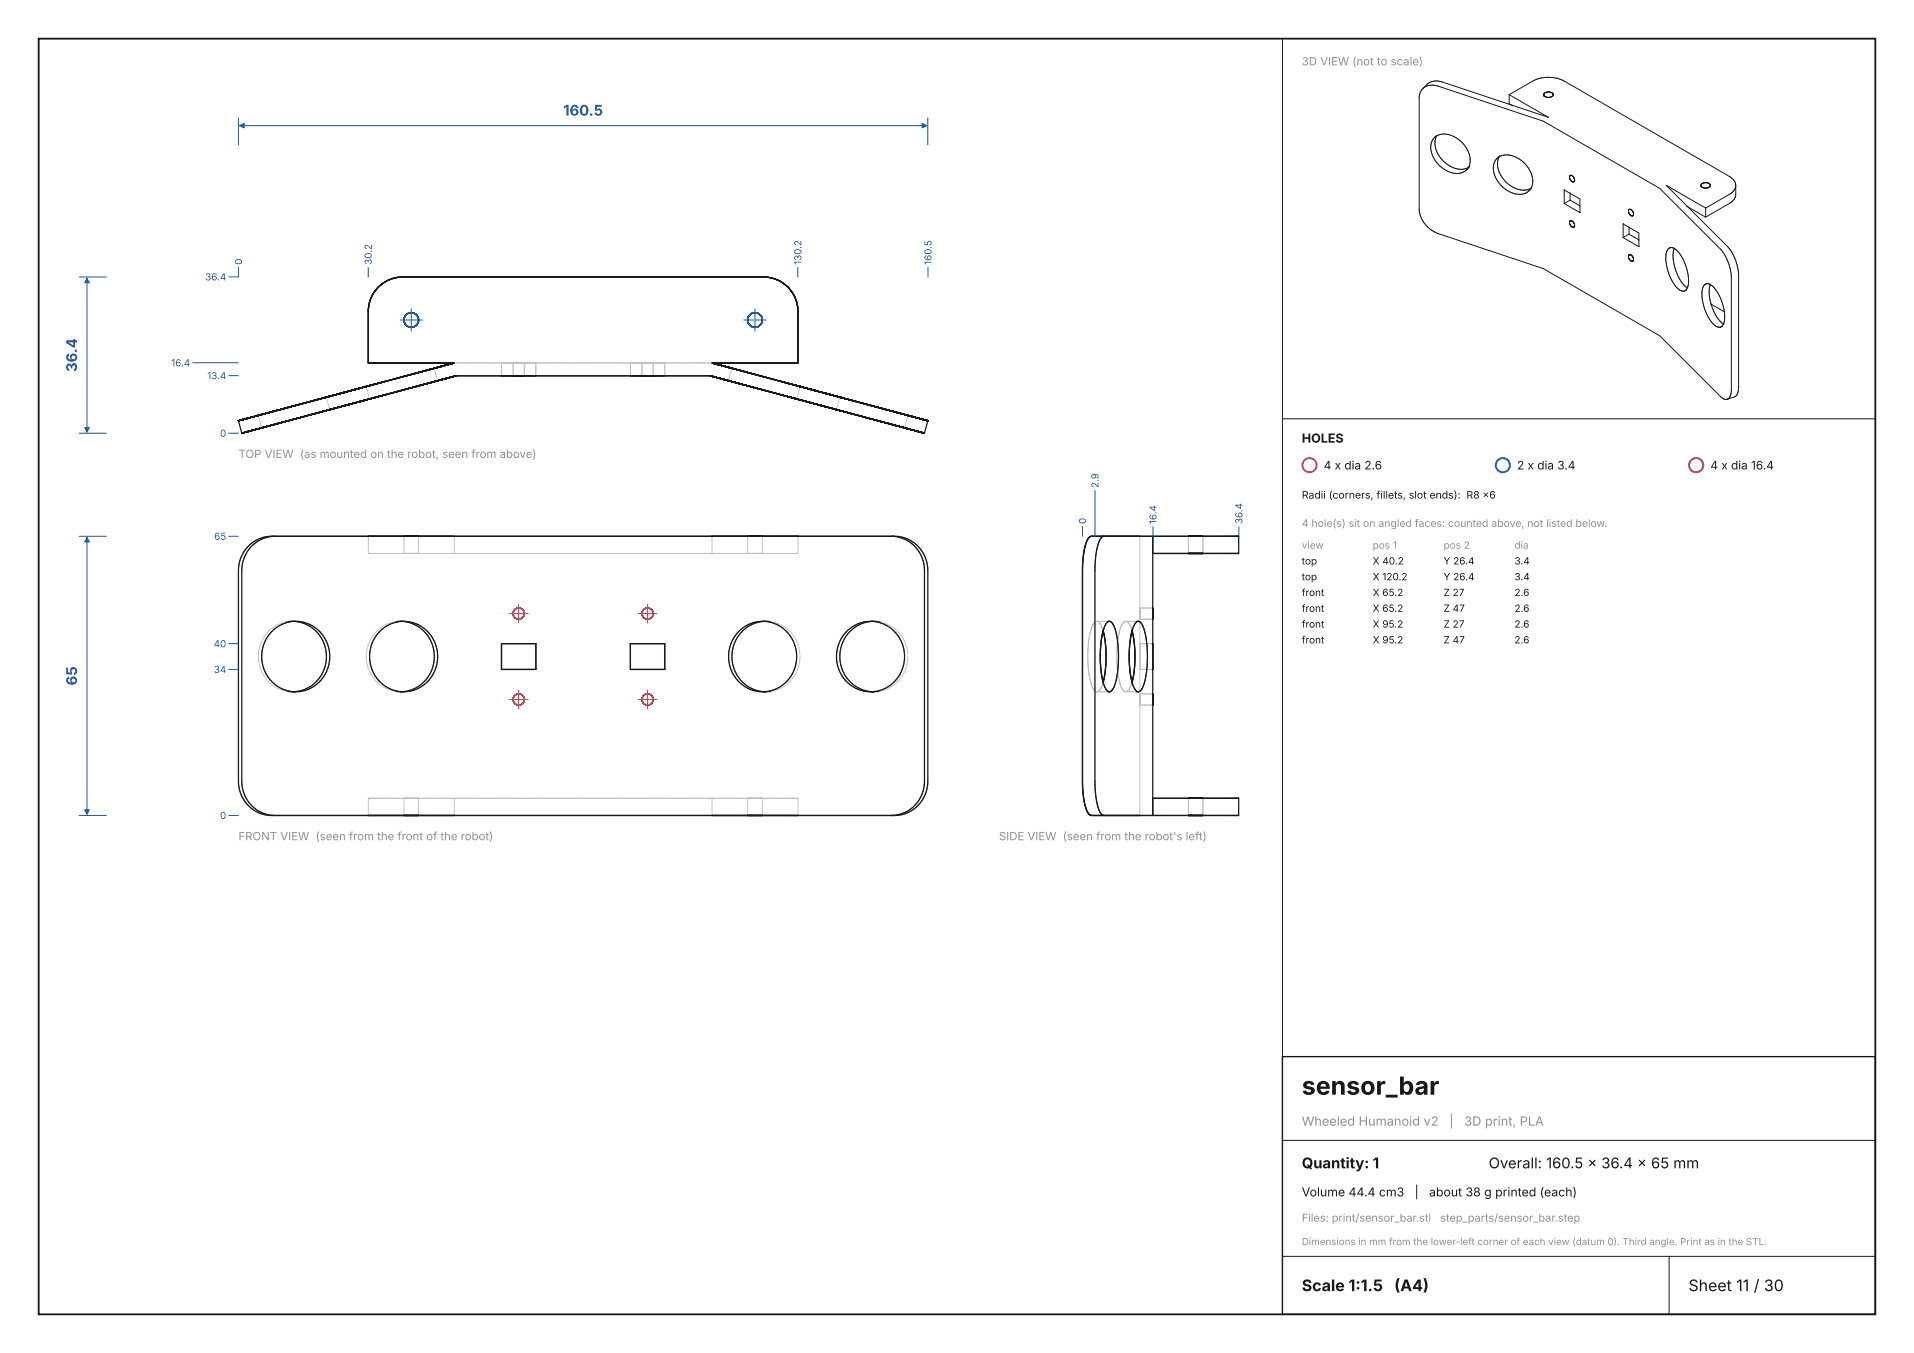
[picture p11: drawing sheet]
<svg xmlns="http://www.w3.org/2000/svg" width="297mm" height="210mm" viewBox="0 0 297 210" stroke-linecap="round" stroke-linejoin="round" font-family="sans-serif">
<path d="M6 6h285v198h-285z" fill="none" stroke="#16181d" stroke-width=".28"/>
<circle cx="203.2" cy="72.2" r="1.1" fill="none" stroke="#d1495b" stroke-width=".32"/>
<circle cx="233.2" cy="72.2" r="1.1" fill="none" stroke="#1b9e77" stroke-width=".32"/>
<circle cx="263.2" cy="72.2" r="1.1" fill="none" stroke="#e08a00" stroke-width=".32"/>
<path d="M199 164h92v40h-92z" fill="none" stroke="#16181d" stroke-width=".21"/>
<g fill="none" stroke="#b9bdc6" stroke-width=".16" stroke-dasharray=".2 .1">
<path d="M67.4 57.3l.5 1.7M70.3 56.4l.2-.1M70.4 56.3h.1M70.5 56.3h40M77.8 58.3v-2M77.8 56.3h5.4M79.6 58.3v-2M79.7 56.3h.1M79.8 56.3h.1M79.9 56.3h.1M80 56.3h.1M80.1 56.3h.1"/>
<path d="M80.2 56.3h.1M80.3 56.3h.1M80.4 56.3h.1M80.5 56.3h.1M80.6 56.3h.1M80.7 56.3h.1M80.8 56.3h.1M80.9 56.3h.1M81 56.3h.1M81.1 56.3h.1M81.2 56.3h.1M81.3 56.3h.1"/>
<path d="M81.4 58.3v-2M83.2 58.3v-2M97.8 58.3v-2M97.8 56.3h5.4M99.6 58.3v-2M99.7 56.3h.1M99.8 56.3h.1M99.9 56.3h.1M100 56.3h.1M100.1 56.3h.1M100.2 56.3h.1M100.3 56.3h.1"/>
<path d="M100.4 56.3h.1M100.5 56.3h.1M100.6 56.3h.1M100.7 56.3h.1M100.8 56.3h.1M100.9 56.3h.1M101 56.3h.1M101.1 56.3h.1M101.2 56.3h.1M101.3 56.3h.1M101.4 58.3v-2M103.2 58.3v-2"/>
<path d="M110.5 56.3h.1M110.5 56.3l.1 .1M113.1 59l.5-1.7M40.1 64.6l.5 1.7M50.7 61.7l.4 1.8M56.9 60.1l.4 1.7M123.6 61.8l.5-1.7M129.8 63.5l.5-1.8M140.4 66.3l.5-1.7M40.5 99.9l.1-.2M40.6 99.7l.1-.3M40.7 99.4l.1-.2"/>
<path d="M40.8 99.2l.1-.3M40.9 98.9l.2-.2M41.1 98.7l.1-.2M41.2 98.5l.2-.2M41.4 98.3l.2-.2M41.6 98.1l.2-.2M41.8 97.9l.2-.2M42 97.7l.2-.2M42.2 97.5l.2-.1M42.4 97.4l.2-.2M42.6 97.2l.2-.1M42.8 97.1l.3-.1"/>
<path d="M43.1 97l.2-.1M43.3 96.9l.3-.1M43.6 96.8l.2-.1M43.8 96.7l.3-.1M44.1 96.6l.2-.1M44.3 96.5h.1M44.5 96.5h.1M44.6 96.5h.1M57.2 85.9v-2.6M57.2 85.9h13.3M57.2 85.9h.1M57.2 99.9l.1-.2"/>
<path d="M57.3 85.9h.1M57.3 99.7l.1-.3M57.4 85.9h.1M57.4 99.4l.1-.2M57.5 85.9h.1M57.5 99.2l.2-.3M57.6 85.9h.1M57.7 85.9h.1M57.7 98.9l.1-.2M57.8 85.9h.1M57.8 98.7l.2-.2M57.9 85.9h.2"/>
<path d="M58 98.5l.2-.2M58.1 85.9h.1M58.2 98.3l.1-.2M58.2 85.9h.2M58.3 98.1l.2-.2M58.4 85.9h.1M58.5 97.9l.2-.2M58.5 85.9h.2M58.7 85.9h.2M58.7 97.7l.2-.2M58.9 85.9h.2M58.9 97.5l.2-.1"/>
<path d="M59.1 85.9h.2M59.1 97.4l.3-.2M59.3 85.9h.2M59.4 97.2l.2-.1M59.5 85.9h.2M59.6 97.1l.2-.1M59.7 85.9h.3M59.8 97l.3-.1M60 85.9h.2M60.1 96.9l.2-.1M60.2 85.9h.2M60.3 96.8l.3-.1"/>
<path d="M60.4 85.9h.3M60.6 96.7l.2-.1M60.7 85.9h.2M60.8 96.6l.3-.1M60.9 85.9h.3M61.1 96.5h.1M61.2 85.9h.2M61.3 96.5h.1M61.3 96.5h.2M61.4 85.9h.3M61.7 85.9h.3M62 85.9h.2"/>
<path d="M62.2 85.9h.3M62.5 85.9h56M62.7 85.9v-2.6M62.7 85.9h.1M62.8 85.9h.1M62.9 85.9h.1M63 85.9h.1M63.1 85.9h.1M63.2 85.9h.1M63.3 85.9h.1M63.4 85.9h.1M63.5 85.9h.1"/>
<path d="M63.6 85.9h.1M63.7 85.9h.1M63.8 85.9h.1M63.9 85.9h.1M64 85.9h.1M64.1 85.9h.1M64.2 85.9h.1M64.3 85.9h.1M64.4 85.9h.1M64.5 85.9h.1M64.6 85.9h.1M64.7 85.9h.1"/>
<path d="M64.8 85.9h.1M64.9 85.9h.1M65 85.9v-2.6M70.5 85.9v-2.6M70.5 85.9h40M110.5 85.9v-2.6M110.5 85.9h13.3M116 85.9v-2.6M116.1 85.9h.1M116.2 85.9h.1M116.3 85.9h.1M116.4 85.9h.1"/>
<path d="M116.5 85.9h.1M116.6 85.9h.1M116.7 85.9h.1M116.8 85.9h.1M116.9 85.9h.1M117 85.9h.1M117.1 85.9h.1M117.2 85.9h.1M117.3 85.9h.1M117.4 85.9h.1M117.5 85.9h.1M117.6 85.9h.1"/>
<path d="M117.7 85.9h.1M117.8 85.9h.1M117.9 85.9h.1M118 85.9h.1M118.1 85.9h.1M118.2 85.9h.1M118.3 85.9v-2.6M118.5 85.9h.2M118.7 85.9h.3M119 85.9h.3M119.3 85.9h.2M119.5 96.5h.1"/>
<path d="M119.5 85.9h.3M119.6 96.5h.1M119.8 96.5h.1M119.8 85.9h.2M119.9 96.5l.3 .1M120 85.9h.3M120.2 96.6l.2 .1M120.3 85.9h.2M120.4 96.7l.3 .1M120.5 85.9h.3M120.7 96.8l.2 .1M120.8 85.9h.2"/>
<path d="M120.9 96.9l.2 .1M121 85.9h.2M121.1 97l.3 .1M121.2 85.9h.2M121.4 97.1l.2 .1M121.4 85.9h.3M121.6 97.2l.2 .2M121.7 85.9h.2M121.8 97.4l.2 .1M121.9 85.9h.2M122 97.5l.3 .2M122.1 85.9h.2"/>
<path d="M122.3 97.7l.1 .2M122.3 85.9h.1M122.4 85.9h.2M122.4 97.9l.2 .2M122.6 85.9h.2M122.6 98.1l.2 .2M122.8 85.9h.1M122.8 98.3l.2 .2M122.9 85.9h.2M123 98.5l.1 .2M123.1 85.9h.1M123.1 98.7l.2 .2"/>
<path d="M123.2 85.9h.1M123.3 98.9l.1 .3M123.3 85.9h.1M123.4 85.9h.1M123.4 99.2l.2 .2M123.5 85.9h.1M123.6 99.4l.1 .3M123.6 85.9h.1M123.7 85.9h.1M123.7 99.7l.1 .2M123.8 85.9h.1M123.8 99.9l.1 .3"/>
<path d="M123.8 85.9v-2.6M136.3 96.5h.1M136.4 96.5h.1M136.6 96.5h.1M136.6 96.5l.3 .1M136.9 96.6l.3 .1M137.2 96.7l.2 .1M137.4 96.8l.3 .1M137.7 96.9l.2 .1M137.9 97l.2 .1M138.1 97.1l.3 .1M138.4 97.2l.2 .2"/>
<path d="M138.6 97.4l.2 .1M138.8 97.5l.2 .2M139 97.7l.2 .2M139.2 97.9l.2 .2M139.4 98.1l.2 .2M139.6 98.3l.1 .2M139.7 98.5l.2 .2M139.9 98.7l.1 .2M140 98.9l.2 .3M140.2 99.2l.1 .2M140.3 99.4l.1 .3M140.4 99.7l.1 .2"/>
<path d="M140.5 99.9l.1 .3M168.9 99.9v-.2M168.9 99.9v.3M168.9 99.7l.1-.3M168.9 99.7v.2M169 99.4v-.2M169 99.4l-.1 .3M169 99.2v-.3M169 99.2v.2M169 98.9l.1-.2M169 98.9v.3M169.1 98.7v-.2"/>
<path d="M169.1 98.7l-.1 .2M169.1 98.5l.1-.2M169.1 98.5v.2M169.2 98.3v-.2M169.2 98.3l-.1 .2M169.2 98.1l.1-.2M169.2 98.1v.2M169.3 97.9v-.2M169.3 97.9l-.1 .2M169.3 97.7l.1-.2M169.3 97.7v.2M169.4 97.5v-.1"/>
<path d="M169.4 97.5l-.1 .2M169.4 97.4l.1-.2M169.4 97.4v.1M169.5 97.2v-.1M169.5 97.2l-.1 .2M169.5 97.1l.1-.1M169.5 97.1v.1M169.6 97l.1-.1M169.6 97l-.1 .1M169.7 96.9v-.1M169.7 96.9l-.1 .1M169.7 96.8l.1-.1"/>
<path d="M169.7 96.8v.1M169.8 96.7l.1-.1M169.8 96.7l-.1 .1M169.9 96.6v-.1M169.9 96.6l-.1 .1M169.9 88.6v-.3M169.9 88.3v-.3M169.9 88v-.2M169.9 87.8v-.3M169.9 87.5v-.2M169.9 96.5h.1M169.9 96.5v.1"/>
<path d="M169.9 87.3l.1-.3M170 87v-.2M170 86.8v-.3M170 96.5h.1M170 96.5h-.1M170 86.5v-.2M170 86.3l.1-.2M170.1 86.1v-.3M170.1 96.5v-.1M170.1 96.5h-.1M170.1 85.8v-.2M170.1 85.6l.1-.2"/>
<path d="M170.1 96.4h.1M170.1 96.4v.1M170.2 85.4v-.2M170.2 96.4h.1M170.2 96.4h-.1M170.2 96.4h1.7M170.2 85.2l.1-.2M170.3 85v-.2M170.3 96.4l.1 .1M170.3 96.4h-.1M170.3 84.8l.1-.2M170.4 96.5h.1"/>
<path d="M170.4 96.5l-.1-.1M170.4 84.6v-.2M170.4 84.4l.1-.1M170.5 84.3v-.2M170.5 96.5l.1 .1M170.5 96.5h-.1M170.5 84.1l.1-.1M170.6 96.6v.1M170.6 96.6l-.1-.1M170.6 84v-.1M170.6 96.7l.1 .1M170.6 96.7v-.1"/>
<path d="M170.6 83.9l.1-.2M170.7 83.7l.1-.1M170.7 96.8l.1 .1M170.7 96.8l-.1-.1M170.8 83.6v-.1M170.8 96.9v.1M170.8 96.9l-.1-.1M170.8 83.5h.1M170.8 97l.1 .1M170.8 97v-.1M170.9 83.5v-.1M170.9 97.1l.1 .1"/>
<path d="M170.9 97.1l-.1-.1M170.9 83.4l.1-.1M171 97.2v.2M171 97.2l-.1-.1M171 97.4l.1 .1M171 97.4v-.2M171 83.3h.1M171.1 97.5v.2M171.1 97.5l-.1-.1M171.1 83.3h.1M171.1 97.7l.1 .2M171.1 97.7v-.2"/>
<path d="M171.1 97.8v-.1M171.2 97.9v-.2M171.2 97.7l.1-.2M171.3 97.5v-.1M171.3 97.4l.1-.2M171.4 97.2l.1-.1M171.5 97.1v-.1M171.5 97l.1-.1M171.6 96.9l.1-.1M171.7 96.8v-.1M171.7 96.7l.1-.1M171.8 96.6l.1-.1"/>
<path d="M171.9 96.5h.1M172 96.5l.1-.1M172.1 96.4h.1M172.1 96.4h-1.9M172.2 96.4l.1 .1M172.3 96.5h.1M172.4 96.5h.1M172.4 96.5l.1 .1M172.5 96.6l.1 .1M172.6 96.7v.1M172.6 96.8l.1 .1M172.7 96.9l.1 .1"/>
<path d="M172.8 97v.1M172.8 97.1l.1 .1M172.9 97.2v.2M172.9 97.4l.1 .1M173 97.5l.1 .2M173.1 97.7v.2M173.1 97.9l.1 .2M173.2 98.1v.2M173.2 98.3l.1 .2M173.3 98.5v.2M173.3 98.7v.2M173.3 98.9l.1 .3"/>
<path d="M173.4 99.2v.2M173.4 99.9v-.2M173.4 99.9v.3M173.4 99.4v.3M173.4 99.7v-.3M173.4 99.7v.2M173.4 99.7l.1 .2M173.4 99.4l.1-.2M173.5 99.9v.3M173.5 99.2v-.3M173.5 99.2l-.1 .2M173.5 98.9l.1-.2"/>
<path d="M173.5 98.9v.3M173.6 98.7v-.2M173.6 98.7l-.1 .2M173.6 98.5v-.2M173.6 98.5v.2M173.6 98.3l.1-.2M173.6 98.3v.2M173.7 98.1v-.2M173.7 98.1l-.1 .2M173.7 97.9l.1-.2M173.7 97.9v.2M173.8 97.7v-.2"/>
<path d="M173.8 97.7l-.1 .2M173.8 97.5l.1-.1M173.8 97.5v.2M173.9 97.4l.1-.2M173.9 97.4l-.1 .1M174 97.2v-.1M174 97.2l-.1 .2M174 97.1l.1-.1M174 97.1v.1M174.1 97l.1-.1M174.1 97l-.1 .1M174.2 96.9v-.1"/>
<path d="M174.2 96.9l-.1 .1M174.2 96.8l.1-.1M174.2 96.8v.1M174.3 96.7l.1-.1M174.3 96.7l-.1 .1M174.4 96.6v-.1M174.4 96.6l-.1 .1M174.4 96.5h.1M174.4 96.5v.1M174.5 96.5h.1M174.5 96.5h-.1M174.6 96.5v-.1"/>
<path d="M174.6 96.5h-.1M174.6 96.4h.1M174.6 96.4v.1M174.7 96.4h.1M174.7 96.4h-.1M174.7 96.4h1.6M174.8 96.4v.1M174.8 96.4h-.1M174.8 96.5h.1M174.8 96.5v-.1M174.9 96.5h.1M174.9 96.5h-.1"/>
<path d="M175 96.5v.1M175 96.5h-.1M175 96.6l.1 .1M175 96.6v-.1M175.1 96.7l.1 .1M175.1 96.7l-.1-.1M175.2 96.8v.1M175.2 96.8l-.1-.1M175.2 96.9l.1 .1M175.2 96.9v-.1M175.3 97l.1 .1M175.3 97l-.1-.1"/>
<path d="M175.4 97.1v.1M175.4 97.1l-.1-.1M175.4 97.2l.1 .2M175.4 97.2v-.1M175.5 97.4l.1 .1M175.5 97.4l-.1-.2M175.6 97.5v.2M175.6 97.5l-.1-.1M175.6 97.7l.1 .2M175.6 97.7v-.2M175.7 97.9h.1M175.7 97.9v-.2"/>
<path d="M175.7 97.7l.1-.2M175.8 97.5v-.1M175.8 97.4l.1-.2M175.9 97.2l.1-.1M176 97.1v-.1M176 97l.1-.1M176.1 96.9v-.1M176.1 96.8l.1-.1M176.2 96.7l.1-.1M176.3 96.6l.1-.1M176.4 96.5h.1M176.5 96.5l.1-.1"/>
<path d="M176.6 96.4h.1M176.6 96.4h-1.9M176.7 96.4l.1 .1M176.8 96.5h.1M176.9 99.9h1.9M176.9 95.3v-.1M176.9 95.3h.1M176.9 95.2h.1M176.9 95.2v-.1M176.9 95.3v.1M176.9 95.1h.1M176.9 95.4h.1"/>
<path d="M176.9 95.1v-.1M176.9 95.4v.1M176.9 95h.1M176.9 95.5h.1M176.9 95.5v.1M176.9 95v-.1M176.9 95.6h.1M176.9 94.9h.1M176.9 94.9v-.1M176.9 95.6v.1M176.9 94.8h.1M176.9 95.7h.1"/>
<path d="M176.9 94.8v-.1M176.9 95.7v.1M176.9 94.7h.1M176.9 95.8h.1M176.9 94.7v-.1M176.9 95.8v.1M176.9 94.6h.1M176.9 95.9h.1M176.9 94.6v-.1M176.9 95.9v.1M176.9 94.5h.1M176.9 96h.1"/>
<path d="M176.9 94.5v-.1M176.9 96v.1M176.9 94.4h.1M176.9 96.1h1.9M176.9 94.4h1.9M176.9 96.1v-.1M176.9 94.4v.1M176.9 96v-.1M176.9 94.5v.1M176.9 95.9v-.1M176.9 94.6v.1M176.9 95.8v-.1"/>
<path d="M176.9 94.7v.1M176.9 95.7v-.1M176.9 94.8v.1M176.9 95.6v-.1M176.9 94.9v.1M176.9 95.5v-.1M176.9 95v.1M176.9 95.4v-.1M176.9 95.1v.1M176.9 96.5l.1 .1M177 96.6v.1M177 96.7l.1 .1"/>
<path d="M177.1 96.8l.1 .1M177.2 96.9v.1M177.2 97l.1 .1M177.3 97.1l.1 .1M177.4 97.2v.2M177.4 97.4l.1 .1M177.5 97.5v.2M177.5 97.7l.1 .2M177.6 97.9v.2M177.6 98.1l.1 .2M177.7 98.3v.2M177.7 98.5l.1 .2"/>
<path d="M177.8 98.7v.2M177.8 98.9l.1 .3M177.9 99.2v.2M177.9 99.4v.3M177.9 99.7v.2M177.9 99.9l.1 .3M178.9 85.9v-2.6M184.4 85.9v-2.6M186.7 85.9v-2.6M40.1 102v-.2M40.1 102v.3M40.1 101.8v-.3"/>
<path d="M40.1 102.3v.3M40.1 101.5v-.3M40.1 102.6l.1 .3M40.1 101.2l.1-.2M40.2 102.9v.2M40.2 101v-.3M40.2 103.1l.1 .3M40.2 100.7l.1-.3M40.3 103.4l.1 .2M40.3 100.4l.1-.2M40.4 103.6l.1 .3M40.4 100.2l.1-.3"/>
<path d="M40.5 103.9l.1 .3M40.6 104.2l.1 .2M40.7 104.4l.1 .2M40.8 104.6l.1 .3M40.9 104.9l.2 .2M41.1 105.1l.1 .2M41.2 105.3l.2 .2M41.4 105.5l.2 .2M41.6 105.7l.2 .2M41.8 105.9l.2 .2M42 106.1l.2 .2M42.2 106.3l.2 .1"/>
<path d="M42.4 106.4l.2 .2M42.6 106.6l.2 .1M42.8 106.7l.3 .1M43.1 106.8l.2 .1M43.3 106.9l.3 .1M43.6 107l.2 .1M43.8 107.1l.3 .1M44.1 107.2l.2 .1M44.3 107.3h.3M44.6 107.3h.1M45 107.4h.1M56.8 102v-.2"/>
<path d="M56.8 102v.3M56.8 101.8v-.3M56.8 102.3l.1 .3M56.8 101.5l.1-.3M56.9 102.6v.3M56.9 101.2v-.2M56.9 102.9l.1 .2M56.9 101l.1-.3M57 103.1v.3M57 100.7v-.3M57 103.4l.1 .2M57 100.4l.1-.2"/>
<path d="M57.1 103.6l.1 .3M57.1 100.2l.1-.3M57.2 103.9l.1 .3M57.3 104.2l.1 .2M57.4 104.4l.1 .2M57.5 104.6l.2 .3M57.7 104.9l.1 .2M57.8 105.1l.2 .2M58 105.3l.2 .2M58.2 105.5l.1 .2M58.3 105.7l.2 .2M58.5 105.9l.2 .2"/>
<path d="M58.7 106.1l.2 .2M58.9 106.3l.2 .1M59.1 106.4l.3 .2M59.4 106.6l.2 .1M59.6 106.7l.2 .1M59.8 106.8l.3 .1M60.1 106.9l.2 .1M60.3 107l.3 .1M60.6 107.1l.2 .1M60.8 107.2l.3 .1M61.1 107.3h.1M61.2 107.3h.1"/>
<path d="M61.3 107.3h.1M61.7 107.4h.2M119.1 107.4h.2M119.6 107.3h.1M119.6 107.3h.2M119.9 107.3h.1M119.9 107.3l.3-.1M120.2 107.2l.2-.1M120.4 107.1l.3-.1M120.7 107l.2-.1M120.9 106.9l.2-.1M121.1 106.8l.3-.1"/>
<path d="M121.4 106.7l.2-.1M121.6 106.6l.2-.2M121.8 106.4l.2-.1M122 106.3l.3-.2M122.3 106.1l.1-.2M122.4 105.9l.2-.2M122.6 105.7l.2-.2M122.8 105.5l.2-.2M123 105.3l.1-.2M123.1 105.1l.2-.2M123.3 104.9l.1-.3M123.4 104.6l.2-.2"/>
<path d="M123.6 104.4l.1-.2M123.7 104.2l.1-.3M123.8 103.9l.1-.3M123.9 103.6v-.2M123.9 100.2v.2M123.9 103.4l.1-.3M123.9 100.4l.1 .3M124 103.1l.1-.2M124 100.7l.1 .3M124.1 102.9v-.3M124.1 101v.2M124.1 102.6v-.3"/>
<path d="M124.1 101.2v.3M124.1 102.3v-.3M124.1 101.5v.3M124.1 102v-.2M135.9 107.4h.1M136.3 107.3h.1M136.4 107.3h.2M136.6 107.3l.3-.1M136.9 107.2l.3-.1M137.2 107.1l.2-.1M137.4 107l.3-.1M137.7 106.9l.2-.1"/>
<path d="M137.9 106.8l.2-.1M138.1 106.7l.3-.1M138.4 106.6l.2-.2M138.6 106.4l.2-.1M138.8 106.3l.2-.2M139 106.1l.2-.2M139.2 105.9l.2-.2M139.4 105.7l.2-.2M139.6 105.5l.1-.2M139.7 105.3l.2-.2M139.9 105.1l.1-.2M140 104.9l.2-.3"/>
<path d="M140.2 104.6l.1-.2M140.3 104.4l.1-.2M140.4 104.2l.1-.3M140.5 103.9l.1-.3M140.6 103.6l.1-.2M140.6 100.2l.1 .2M140.7 103.4v-.3M140.7 100.4v.3M140.7 103.1l.1-.2M140.7 100.7l.1 .3M140.8 102.9v-.3M140.8 101v.2"/>
<path d="M140.8 102.6l.1-.3M140.8 101.2l.1 .3M140.9 102.3v-.3M140.9 101.5v.3M140.9 102v-.2M168.8 102v-.2M168.8 102v.3M168.8 101.8v-.3M168.8 102.3v.3M168.8 101.5v-.3M168.8 102.3v-.3M168.8 101.5v.3"/>
<path d="M168.8 102.6v.3M168.8 101.2v-.2M168.8 102.6v-.3M168.8 101.2v.3M168.8 102.9v.2M168.8 101v-.3M168.8 102.9v-.3M168.8 101v.2M168.8 103.1l.1 .3M168.8 100.7l.1-.3M168.8 103.1v-.2M168.8 100.7v.3"/>
<path d="M168.9 103.4v.2M168.9 100.4v-.2M168.9 103.4l-.1-.3M168.9 100.4l-.1 .3M168.9 103.6v.3M168.9 100.2v-.3M168.9 103.6v-.2M168.9 100.2v.2M168.9 103.9v.3M168.9 103.9v-.3M168.9 104.2l.1 .2M168.9 104.2v-.3"/>
<path d="M169 104.4v.2M169 104.4l-.1-.2M169 104.6v.3M169 104.6v-.2M169 104.9l.1 .2M169 104.9v-.3M169.1 105.1v.2M169.1 105.1l-.1-.2M169.1 105.3l.1 .2M169.1 105.3v-.2M169.2 105.5v.2M169.2 105.5l-.1-.2"/>
<path d="M169.2 105.7l.1 .2M169.2 105.7v-.2M169.3 105.9v.2M169.3 105.9l-.1-.2M169.3 106.1l.1 .2M169.3 106.1v-.2M169.4 106.3v.1M169.4 106.3l-.1-.2M169.4 106.4l.1 .2M169.4 106.4v-.1M169.5 106.6v.1M169.5 106.6l-.1-.2"/>
<path d="M169.5 106.7l.1 .1M169.5 106.7v-.1M169.6 106.8l.1 .1M169.6 106.8l-.1-.1M169.7 106.9v.1M169.7 106.9l-.1-.1M169.7 107l.1 .1M169.7 107v-.1M169.8 107.1l.1 .1M169.8 107.1l-.1-.1M169.9 107.2v.1M169.9 107.2l-.1-.1"/>
<path d="M169.9 107.3h.1M169.9 107.3v-.1M170 107.3h.1M170 107.3h-.1M170.1 107.3v.1M170.1 107.3h-.1M170.1 107.4h.1M170.1 107.4v-.1M170.2 107.4h.1M170.2 107.4h-.1M170.2 107.4h1.7M170.3 107.4l.1-.1"/>
<path d="M170.3 107.4h-.1M170.4 107.3h.1M170.4 107.3l-.1 .1M170.5 107.3l.1-.1M170.5 107.3h-.1M170.6 107.2v-.1M170.6 107.2l-.1 .1M170.6 107.1l.1-.1M170.6 107.1v.1M170.7 107l.1-.1M170.7 107l-.1 .1M170.8 106.9v-.1"/>
<path d="M170.8 106.9l-.1 .1M170.8 106.8l.1-.1M170.8 106.8v.1M170.9 106.7l.1-.1M170.9 106.7l-.1 .1M171 106.6v-.2M171 106.6l-.1 .1M171 106.4l.1-.1M171 106.4v.2M171.1 106.3v-.2M171.1 106.3l-.1 .1M171.1 106.1l.1-.2"/>
<path d="M171.1 106.1v.2M171.1 106.1h.1M171.2 105.9v.2M171.2 106.1l.1 .2M171.3 106.3v.1M171.3 106.4l.1 .2M171.4 106.6l.1 .1M171.5 106.7v.1M171.5 106.8l.1 .1M171.6 106.9l.1 .1M171.7 107v.1M171.7 107.1l.1 .1"/>
<path d="M171.8 107.2l.1 .1M171.9 107.3h.1M172 107.3l.1 .1M172.1 107.4h.1M172.1 107.4h-1.9M172.2 107.4l.1-.1M172.3 107.3h.1M172.4 107.3h.1M172.4 107.3l.1-.1M172.5 107.2l.1-.1M172.6 107.1v-.1M172.6 107l.1-.1"/>
<path d="M172.7 106.9l.1-.1M172.8 106.8v-.1M172.8 106.7l.1-.1M172.9 106.6v-.2M172.9 106.4l.1-.1M173 106.3l.1-.2M173.1 106.1v-.2M173.1 105.9l.1-.2M173.2 105.7v-.2M173.2 105.5l.1-.2M173.3 105.3v-.2M173.3 102v-.2"/>
<path d="M173.3 102v.3M173.3 101.8v-.3M173.3 102.3v.3M173.3 101.5v-.3M173.3 102.3v-.3M173.3 101.5v.3M173.3 105.1v-.2M173.3 102.6v.3M173.3 101.2v-.2M173.3 102.6v-.3M173.3 101.2v.3M173.3 102.9v.2"/>
<path d="M173.3 101v-.3M173.3 102.9v-.3M173.3 101v.2M173.3 103.1v.3M173.3 100.7v-.3M173.3 103.1v-.2M173.3 100.7v.3M173.3 104.9l.1-.3M173.3 103.4l.1 .2M173.3 100.4l.1-.2M173.3 103.4v-.3M173.3 100.4v.3"/>
<path d="M173.4 103.6v.3M173.4 100.2v-.3M173.4 103.6l-.1-.2M173.4 100.2l-.1 .2M173.4 104.6v-.2M173.4 103.9v.3M173.4 103.9v-.3M173.4 104.4v-.2M173.4 104.2v.2M173.4 104.2v-.3M173.4 104.2l.1-.3M173.4 104.4l.1 .2"/>
<path d="M173.5 103.9v-.3M173.5 104.6v.3M173.5 104.6l-.1-.2M173.5 103.6v-.2M173.5 100.2v.2M173.5 103.4v-.3M173.5 100.4v.3M173.5 104.9l.1 .2M173.5 104.9v-.3M173.5 103.1v-.2M173.5 100.7v.3M173.5 102.9v-.3"/>
<path d="M173.5 101v.2M173.5 102.6l.1-.3M173.5 101.2l.1 .3M173.6 105.1v.2M173.6 105.1l-.1-.2M173.6 102.3v-.3M173.6 101.5v.3M173.6 102v-.2M173.6 105.3v.2M173.6 105.3v-.2M173.6 105.5l.1 .2M173.6 105.5v-.2"/>
<path d="M173.7 105.7v.2M173.7 105.7l-.1-.2M173.7 105.9l.1 .2M173.7 105.9v-.2M173.8 106.1v.2M173.8 106.1l-.1-.2M173.8 106.3l.1 .1M173.8 106.3v-.2M173.9 106.4l.1 .2M173.9 106.4l-.1-.1M174 106.6v.1M174 106.6l-.1-.2"/>
<path d="M174 106.7l.1 .1M174 106.7v-.1M174.1 106.8l.1 .1M174.1 106.8l-.1-.1M174.2 106.9v.1M174.2 106.9l-.1-.1M174.2 107l.1 .1M174.2 107v-.1M174.3 107.1l.1 .1M174.3 107.1l-.1-.1M174.4 107.2v.1M174.4 107.2l-.1-.1"/>
<path d="M174.4 107.3h.1M174.4 107.3v-.1M174.5 107.3h.1M174.5 107.3h-.1M174.6 107.3v.1M174.6 107.3h-.1M174.6 107.4h.1M174.6 107.4v-.1M174.7 107.4h.1M174.7 107.4h-.1M174.7 107.4h1.6M174.8 107.4v-.1"/>
<path d="M174.8 107.4h-.1M174.8 107.3h.1M174.8 107.3v.1M174.9 107.3h.1M174.9 107.3h-.1M175 107.3v-.1M175 107.3h-.1M175 107.2l.1-.1M175 107.2v.1M175.1 107.1l.1-.1M175.1 107.1l-.1 .1M175.2 107v-.1"/>
<path d="M175.2 107l-.1 .1M175.2 106.9l.1-.1M175.2 106.9v.1M175.3 106.8l.1-.1M175.3 106.8l-.1 .1M175.4 106.7v-.1M175.4 106.7l-.1 .1M175.4 106.6l.1-.2M175.4 106.6v.1M175.5 106.4l.1-.1M175.5 106.4l-.1 .2M175.6 106.3v-.2"/>
<path d="M175.6 106.3l-.1 .1M175.6 106.1l.1-.2M175.6 106.1v.2M175.7 105.9h.1M175.7 105.9v.2M175.7 106.1l.1 .2M175.8 106.3v.1M175.8 106.4l.1 .2M175.9 106.6l.1 .1M176 106.7v.1M176 106.8l.1 .1M176.1 106.9v.1"/>
<path d="M176.1 107l.1 .1M176.2 107.1l.1 .1M176.3 107.2l.1 .1M176.4 107.3h.1M176.5 107.3l.1 .1M176.6 107.4h.1M176.6 107.4h-1.9M176.7 107.4l.1-.1M176.8 107.3h.1M176.9 103.9v-4M176.9 103.9h1.9M176.9 108.6v-.1"/>
<path d="M176.9 108.6h.1M176.9 108.5h.1M176.9 108.6v.1M176.9 108.7h.1M176.9 108.5v-.1M176.9 108.7v.1M176.9 108.4h.1M176.9 108.8h.1M176.9 108.4v-.1M176.9 108.3h.1M176.9 108.8v.1M176.9 108.9h.1"/>
<path d="M176.9 108.3v-.1M176.9 108.9v.1M176.9 108.2h.1M176.9 109h.1M176.9 108.2v-.1M176.9 108.1h.1M176.9 109v.1M176.9 109.1h.1M176.9 108.1v-.1M176.9 108h.1M176.9 109.1v.1M176.9 109.2h.1"/>
<path d="M176.9 108v-.1M176.9 107.9h.1M176.9 109.2v.1M176.9 109.3h.1M176.9 107.9v-.1M176.9 107.8h.1M176.9 109.3v.1M176.9 109.4h.1M176.9 109.4h1.9M176.9 107.7h1.9M176.9 109.4v-.1M176.9 107.8v.1"/>
<path d="M176.9 109.3v-.1M176.9 107.9v.1M176.9 109.2v-.1M176.9 108v.1M176.9 109.1v-.1M176.9 108.1v.1M176.9 109v-.1M176.9 108.2v.1M176.9 108.9v-.1M176.9 108.3v.1M176.9 108.8v-.1M176.9 108.4v.1"/>
<path d="M176.9 108.7v-.1M176.9 107.3l.1-.1M177 107.2v-.1M177 107.1l.1-.1M177.1 107l.1-.1M177.2 106.9v-.1M177.2 106.8l.1-.1M177.3 106.7l.1-.1M177.4 106.6v-.2M177.4 106.4l.1-.1M177.5 106.3v-.2M177.5 106.1l.1-.2"/>
<path d="M177.6 105.9v-.2M177.6 105.7l.1-.2M177.7 105.5v-.2M177.7 105.3l.1-.2M177.8 105.1v-.2M177.8 104.9l.1-.3M177.9 104.6v-.2M177.9 104.4v-.2M177.9 104.2v-.3M177.9 103.9l.1-.3M178 103.6v-.2M178 100.2v.2"/>
<path d="M178 103.4v-.3M178 100.4v.3M178 103.1v-.2M178 100.7v.3M178 102.9v-.3M178 101v.2M178 102.6v-.3M178 101.2v.3M178 102.3v-.3M178 101.5v.3M178 102v-.2M57.2 126.5v-2.6"/>
<path d="M57.2 123.9h13.3M57.2 123.9h.1M57.3 123.9h.1M57.4 123.9h.1M57.5 123.9h.1M57.6 123.9h.1M57.7 123.9h.1M57.8 123.9h.1M57.9 123.9h.2M58.1 123.9h.1M58.2 123.9h.2M58.4 123.9h.1"/>
<path d="M58.5 123.9h.2M58.7 123.9h.2M58.9 123.9h.2M59.1 123.9h.2M59.3 123.9h.2M59.5 123.9h.2M59.7 123.9h.3M60 123.9h.2M60.2 123.9h.2M60.4 123.9h.3M60.7 123.9h.2M60.9 123.9h.3"/>
<path d="M61.2 123.9h.2M61.4 123.9h.3M61.7 123.9h.3M62 123.9h.2M62.2 123.9h.3M62.5 123.9h56M62.7 126.5v-2.6M62.7 123.9h.1M62.8 123.9h.1M62.9 123.9h.1M63 123.9h.1M63.1 123.9h.1"/>
<path d="M63.2 123.9h.1M63.3 123.9h.1M63.4 123.9h.1M63.5 123.9h.1M63.6 123.9h.1M63.7 123.9h.1M63.8 123.9h.1M63.9 123.9h.1M64 123.9h.1M64.1 123.9h.1M64.2 123.9h.1M64.3 123.9h.1"/>
<path d="M64.4 123.9h.1M64.5 123.9h.1M64.6 123.9h.1M64.7 123.9h.1M64.8 123.9h.1M64.9 123.9h.1M65 126.5v-2.6M70.5 126.5v-2.6M70.5 123.9h40M110.5 126.5v-2.6M110.5 123.9h13.3M116 126.5v-2.6"/>
<path d="M116.1 123.9h.1M116.2 123.9h.1M116.3 123.9h.1M116.4 123.9h.1M116.5 123.9h.1M116.6 123.9h.1M116.7 123.9h.1M116.8 123.9h.1M116.9 123.9h.1M117 123.9h.1M117.1 123.9h.1M117.2 123.9h.1"/>
<path d="M117.3 123.9h.1M117.4 123.9h.1M117.5 123.9h.1M117.6 123.9h.1M117.7 123.9h.1M117.8 123.9h.1M117.9 123.9h.1M118 123.9h.1M118.1 123.9h.1M118.2 123.9h.1M118.3 126.5v-2.6M118.5 123.9h.2"/>
<path d="M118.7 123.9h.3M119 123.9h.3M119.3 123.9h.2M119.5 123.9h.3M119.8 123.9h.2M120 123.9h.3M120.3 123.9h.2M120.5 123.9h.3M120.8 123.9h.2M121 123.9h.2M121.2 123.9h.2M121.4 123.9h.3"/>
<path d="M121.7 123.9h.2M121.9 123.9h.2M122.1 123.9h.2M122.3 123.9h.1M122.4 123.9h.2M122.6 123.9h.2M122.8 123.9h.1M122.9 123.9h.2M123.1 123.9h.1M123.2 123.9h.1M123.3 123.9h.1M123.4 123.9h.1"/>
<path d="M123.5 123.9h.1M123.6 123.9h.1M123.7 123.9h.1M123.8 123.9h.1M123.8 126.5v-2.6M169.9 121.2v-32.6M169.9 121.2v.3M169.9 121.5v.3M169.9 121.8v.2M169.9 122v.3M169.9 122.3v.2M169.9 122.5l.1 .3"/>
<path d="M170 122.8v.2M170 123v.3M170 123.3v.2M170 123.5l.1 .3M170.1 123.8v.2M170.1 124v.2M170.1 124.2l.1 .2M170.2 124.4v.2M170.2 124.6l.1 .2M170.3 124.8v.2M170.3 125l.1 .2M170.4 125.2v.2"/>
<path d="M170.4 125.4l.1 .1M170.5 125.5v.2M170.5 125.7l.1 .1M170.6 125.8v.1M170.6 125.9l.1 .2M170.7 126.1l.1 .1M170.8 126.2v.1M170.8 126.3h.1M170.9 126.3v.1M170.9 126.4l.1 .1M171 126.5h.1M171.1 126.5h.1"/>
<path d="M176.9 126.5v-43.2M178.9 126.5v-2.5M184.4 126.5v-2.5M186.7 126.5v-2.5"/>
</g>
<g fill="none" stroke="#16181d" stroke-width=".19">
<path d="M56.9 60h-.1M57 59.9v.1M58 59.7l-.3 .1M58.9 59.4l-.4 .1M63.9 58.1l-.2 .1M67.1 59.3l-.2 .1M67.2 57.2l-.2 .1M67.3 57.2h.1M67.5 59.2h-.2M67.8 59.1h-.1M67.9 59.1h-.1M67.9 59v.1"/>
<path d="M110.5 56.3h13.3v-8a5.3 5.3 0 0 0-5.3-5.3h-56a5.3 5.3 0 0 0-5.3 5.3v8h13.3l-33.5 9M110.5 56.3l28.5 7.7M110.5 56.3l.1 .1M110.7 56.4l9.7 2.6M113.1 59v.1M113.1 59.1h.1M113.4 59.2l.4 .1M113.7 57.2h-.1M113.9 57.2v.1M113.9 59.3l.3 .1M114 57.3h.2M114.4 57.4h.2"/>
<path d="M114.6 59.5h.1M114.7 57.5h.2M114.9 59.6l.3 .1M115.1 57.6h.2M115.5 57.7l.4 .1M115.6 59.8h.2M116 59.9l.3 .1M116.6 58h.2M117.1 58.1l.5 .1M118.6 58.5l.8 .2M120.7 59.1h.2M121.4 59.3h.2"/>
<path d="M122.3 59.5l.3 .1M123.1 59.7l.2 .1M123.4 59.8h.2M124 60h.1M37 65.3l.5 1.9M37 65.3h.1M37.1 65.3h-.1M37.2 65.3h-.1M37.6 67.2h-.1M37.6 65.1l-.3 .1M37.7 67.2h-.1M37.9 67.1l-.1 .1"/>
<path d="M38.2 65l-.5 .1M38.3 67l-.3 .1M38.7 66.9l-.2 .1M39.2 66.8h-.2M40.1 64.5h.1M40.2 64.5h-.1M40.4 64.4h-.1M40.6 66.4h.1M40.8 66.4h-.1M40.9 64.3h-.2M41.3 66.2l-.1 .1M41.4 64.1l-.3 .1"/>
<path d="M41.7 66.1l-.3 .1M43.1 63.7h-.3M47.7 64.5l-.3 .1M48.4 64.3l-.2 .1M49.8 61.9h-.1M50.6 63.7l-.3 .1M50.6 61.7h-.2M50.6 61.7h.1M50.6 61.6l.1 .1M51 63.6l-.1 .1M51.2 63.5l-.1 .1M57.3 61.9h.1"/>
<path d="M57.4 61.9h.1M59.4 61.4l-.5 .1M61.8 60.7l-.2 .1M63.9 60.2h-.2M116.8 60.1l.5 .1M118.1 60.4l.5 .2M119.1 60.7l.3 .1M119.6 60.9l23.9 6.3M120.4 61.1h.2M120.9 61.2h.2M121.3 61.3l.2 .1M121.7 61.4l.2 .1"/>
<path d="M122.1 61.5l.2 .1M122.6 61.7h.2M122.9 61.7l.3 .1M123.5 61.9h.1M123.6 61.9h.1M129.8 63.5l.1 .1M130 63.6l.1 .1M130.3 63.7h.1M130.3 61.6v.1M130.3 61.7h.1M130.4 61.7h.1M130.5 63.8h.1"/>
<path d="M130.8 61.8h.2M130.8 63.8l.2 .1M131.3 64h.2M131.6 62l.4 .1M131.7 64.1h.2M132.2 62.2l.4 .1M132.6 64.3l.2 .1M132.8 62.3l.3 .1M133.3 64.5l.5 .1M133.5 62.5l.3 .1M134 62.6l.3 .1M134.6 64.9h.2"/>
<path d="M135.1 62.9l.5 .2M135.1 65l.5 .1M135.3 63l8.7 2.3M135.9 63.1l.2 .1M136.4 65.3l.2 .1M136.9 65.5h.2M136.9 63.4l.3 .1M137.4 63.5l.3 .1M137.6 65.7h.2M137.9 63.7h.2M138.1 65.8l1.8 .5M138.3 65.9l-28.1-7.6h-39.5l-33.2 8.9"/>
<path d="M138.7 66h.2M139.1 64l.3 .1M139.6 64.1l.3 .1M140 64.3h.2M140 66.3l.7 .2M140.3 64.3l.1 .1M140.4 66.4h-.1M140.6 64.4l.2 .1M140.6 64.4h.1M140.8 64.5h.1M140.9 64.5h.1M141 64.5l.2 .1"/>
<path d="M141.5 64.6l1 .3M141.6 66.7l.8 .3M142.7 67l.3 .1zM142.8 65h.2M143.1 67.1l.4 .1M143.1 65.1h.1M143.4 67.2h.1M143.4 65.1l.3 .1M143.5 65.2h.2M143.9 65.3h.1zM143.9 65.3h.1M144 65.3l-.5 1.9"/>
<path d="M42.2 83.2a5.2 5.2 0 0 0-5.2 5.4v32.6a5.2 5.2 0 0 0 5.2 5.4h96.6a5.2 5.2 0 0 0 5.2-5.4v-32.6a5.2 5.2 0 0 0-5.2-5.4M42.2 83.2h96.6M42.2 83.3a5.3 5.3 0 0 0-4.7 5.3v32.6a5.2 5.2 0 0 0 5.2 5.4M42.7 83.2l-.5 .1M44.5 96.5h.1M45.4 96.4l-.6 .1M45.4 96.4h.2M45.4 96.4h.5M45.6 96.4a5.5 5.5 0 0 0-5 5.5 5.5 5.5 0 0 0 5 5.5M45.6 96.4a5.5 5.5 0 0 1 5.1 5.5 5.5 5.5 0 0 1-5.1 5.5M45.9 96.4h-.3M45.9 96.4a5.5 5.5 0 0 1 5.3 5.5 5.5 5.5 0 0 1-5.3 5.5"/>
<path d="M57.2 83.2v.1M62.1 96.4h.5M62.1 96.4l-.6 .1M62.1 96.4h.3M62.4 96.4a5.5 5.5 0 0 0-5 5.5 5.5 5.5 0 0 0 5 5.5M62.4 96.4a5.5 5.5 0 0 1 5 5.5 5.5 5.5 0 0 1-5 5.5M62.6 96.4h-.2M62.6 96.4a5.5 5.5 0 0 1 5.3 5.5 5.5 5.5 0 0 1-5.3 5.5M62.7 83.2v.1M65 83.2v.1M70.5 83.2v.1M77.8 99.9h5.4v4h-5.4z"/>
<path d="M97.8 99.9h5.4v4h-5.4zM110.5 83.2v.1M116 83.2v.1M118.3 83.2v.1M118.3 96.4h.6M118.3 96.4a5.5 5.5 0 0 0-5.2 5.5 5.5 5.5 0 0 0 5.2 5.5M118.3 96.4h.3M118.6 96.4a5.5 5.5 0 0 0-5 5.5 5.5 5.5 0 0 0 5 5.5M118.6 96.4a5.5 5.5 0 0 1 5 5.5 5.5 5.5 0 0 1-5 5.5M118.9 96.4l.6 .1M118.9 96.4h-.3M123.8 83.2v.1"/>
<path d="M135.1 96.4h.5M135.1 96.4a5.5 5.5 0 0 0-5.3 5.5 5.5 5.5 0 0 0 5.3 5.5M135.1 96.4h.2M135.3 96.4a5.5 5.5 0 0 0-5 5.5 5.5 5.5 0 0 0 5 5.5M135.3 96.4a5.5 5.5 0 0 1 5.1 5.5 5.5 5.5 0 0 1-5.1 5.5M135.6 96.4h-.3M135.6 96.4l.6 .1M136.5 96.5h.1M138.3 83.2l.5 .1M138.8 83.3a5.3 5.3 0 0 1 4.7 5.3v32.6a5.2 5.2 0 0 1-5.2 5.4M171.1 97.8l.1 .1M171.2 97.9a18 18 0 0 1 0 8"/>
<path d="M171.2 97.9a18 18 0 0 0 0 8M171.3 83.2a1.77 1.77 0 0 0-1 1.6l-.3 1.7-.1 1.8v33.5a8.6 8.6 0 0 0 1 4.6l.4 .2M171.9 96.4h.2M172.1 96.4a1.87 1.87 0 0 1 1.1 1.7 16.2 16.2 0 0 1-.4 8.7l-.4 .5-.3 .1M172.1 96.4l-.2 .1-.3 .4-.4 1M175.6 97.8l.1 .1M175.7 97.9a17.9 17.9 0 0 1 0 8M175.7 97.9a18 18 0 0 0 0 8M176.4 96.4h.2M176.6 96.4a1.87 1.87 0 0 1 1 1.7 16.2 16.2 0 0 1-.4 8.7l-.3 .5-.3 .1M176.6 96.4l-.2 .1-.3 .4-.4 1M178.8 99.9h.1"/>
<path d="M178.8 96.1h.1M178.8 94.4h.1M178.9 85.9h13.3v-2.7h-22.8a1.77 1.77 0 0 0-1 1.6l-.3 1.5-.1 2v33.5a8.6 8.6 0 0 0 1 4.6l.4 .2h22.8v-2.7h-13.3M178.9 83.2v43.4M44.7 107.3l.2 .1M45.1 107.4h.3M45.4 107.4h.5M45.6 107.4h.3M45.6 107.4h-.2M61.5 107.3l.2 .1M61.9 107.4h.2M62.1 107.4h.5"/>
<path d="M62.4 107.4h.2M62.4 107.4h-.3M79.9 107.9h.1M101 107.9h.1M118.3 107.4h.6M118.6 107.4h.3M118.6 107.4h-.3M119.1 107.4h-.2M119.5 107.3l-.2 .1M135.1 107.4h.5M135.3 107.4h.3M135.3 107.4h-.2"/>
<path d="M135.9 107.4h-.3M136.3 107.3l-.3 .1M171.2 105.9l-.1 .1M171.2 105.9l.4 1 .3 .4 .2 .1M171.9 107.4h.2M175.7 105.9l-.1 .2M175.7 105.9l.4 1 .3 .4 .2 .1M176.4 107.4h.2M178.8 103.9h.1M178.8 109.4h.1M178.8 107.7h.1"/>
<circle cx="63.8" cy="49.7" r="1.13"/>
<circle cx="117.2" cy="49.7" r="1.13"/>
<circle cx="80.5" cy="95.2" r=".87"/>
<circle cx="100.5" cy="95.2" r=".87"/>
<circle cx="80.5" cy="108.6" r=".87"/>
<circle cx="100.5" cy="108.6" r=".87"/>
</g>
<g fill="none" stroke="#1f4fa3" stroke-width=".16">
<path d="M37 18.3v4.2M37.2 19.5h106.6M144 18.3v4.2M12.3 43h4.2M13.5 43.2v23.9M29.9 56.3h7.1M35.5 58.3h1.5M37 41.5v1.5h-1.5M57.1 41.5v1.5M123.8 41.5v1.5M144 41.5v1.5M12.3 67.2h4.2"/>
<path d="M35.5 67.2h1.5M169.9 76.1v7.1M12.3 83.2h4.2M13.5 83.4v43M35.5 99.9h1.5M35.5 83.2h1.5M168 81.7v1.5M178.9 81.7v1.5M192.2 81.7v1.5M35.5 103.9h1.5M12.3 126.6h4.2M35.5 126.6h1.5"/>
</g>
<g fill="#1f4fa3" stroke="#1f4fa3" stroke-width=".16">
<path d="M143.1 19.1l.7 .4-.7 .4z"/>
<path d="M37.2 19.5l.7-.4v.8z"/>
<path d="M13.5 43.2l.4 .7h-.8z"/>
<path d="M13.1 66.4h.8l-.4 .7z"/>
<path d="M13.5 83.4l.4 .7h-.8z"/>
<path d="M13.1 125.7h.8l-.4 .7z"/>
</g>
<g fill="none" stroke="#16181d" stroke-width=".16">
<path d="M199 6v198M220.8 13.7l-.4 .6-.2 .8v17.4a4.4 4.4 0 0 0 3 3.8l16.3 5.4 18 10.4 9.5 9.5 .6 .4h.4M220.8 13.7l.7-.6a2.34 2.34 0 0 1 2.4-.4l16.4 5.5M220.8 13.7a2.34 2.34 0 0 1 2.4-.3l16.3 5.4 18 10.4 9.4 9.4a7.3 7.3 0 0 1 1.8 4.6v17.2a1.52 1.52 0 0 1-.7 1.6M234.2 14.7v1.4l.5 .3M234.2 14.7l3.6-2.1a5.4 5.4 0 0 1 4.9 0l25.6 14.8a1.72 1.72 0 0 1 1 1.4M234.2 14.7l6.1 3.5M239.5 14.7v.3M239.5 14.7h.1M239.6 14.7v.1M239.6 14.6l-.1 .1M239.6 14.8h.1"/>
<path d="M239.6 14.6h.1M239.6 14.8l.2 .2M239.6 14.5v.1M239.6 14.5h.1M239.7 14.5h-.1M239.7 14.5h.1M239.8 15h.1M239.9 15l.2 .1M240 14.3l-.3 .2M240 14.3h.1M240.1 15.1h.1M240.3 18.2v.1"/>
<path d="M240.3 14.3h-.3M240.3 14.3h.1M240.4 14.3l.4 .1M240.5 15.1h-.4M240.6 15.1h-.1M240.7 15l-.1 .1M240.8 15h-.1M240.8 14.4h.1M240.8 15h.1M240.9 14.4v.1M240.9 14.5h.1M240.9 14.5l.1 .1"/>
<path d="M241 14.8l-.2 .2M241 14.6h.1M241 14.8h.1M241 14.6v.1M241 14.7h.1M241 14.7v.1M241 14.7v.2M222.6 21.4a3 3 0 0 0 .5 4 3.5 3.5 0 0 0 4.2 1.2l.3-.2M222.6 21.4a3.1 3.1 0 0 1 4.1 .5 3.4 3.4 0 0 1 1.1 4.2l-.2 .3M222.9 21.1l-.3 .3M223 21a3.5 3.5 0 0 0 1.3 4.3 3.1 3.1 0 0 0 3.7 .6M228 26l-.4 .4"/>
<path d="M232.3 24.6a3 3 0 0 0 .5 4.1 3.5 3.5 0 0 0 4.2 1.1l.3-.2M232.3 24.6a3.1 3.1 0 0 1 4.1 .6 3.4 3.4 0 0 1 1.1 4.1l-.2 .3M232.6 24.3l-.3 .3M232.7 24.2a3.5 3.5 0 0 0 1.3 4.3 3.2 3.2 0 0 0 3.6 .7M237.6 29.3l-.3 .3M242.7 29.5v2.1M242.7 31.6l2.5 1.4M242.7 29.5l2.5 1.4v2.1M242.8 29.5h-.1M243.5 27.5h.1M243.5 34.5h.1M243.5 34.5v.1"/>
<path d="M243.5 27.4v.1M243.5 34.6h.1M243.5 27.5v.1M243.5 27.4h.1M243.5 34.6l.1 .1M243.5 27.6h.1M243.6 34.4l-.1 .1M243.6 27.4h-.1M243.6 27.6h.1M243.6 27.4h.1M243.6 27.6v.1M243.6 34.4h.1"/>
<path d="M243.6 27.3v.1M243.6 27.7h.1M243.6 27.3h.1M243.6 34.7v.1M243.6 34.3v.1M243.6 34.8l.1 .2M243.6 27.7v.1M243.6 34.3h.1M243.6 27.8h.1M243.6 27.8l.1 .1M243.6 31.1l-.9 .5M243.6 29.9v1.2"/>
<path d="M243.6 31.1l1.6 .9M243.6 27.2v.1M243.7 34.3h-.1M243.7 27.2h-.1M243.7 27.9h.1M243.7 34.3h.1M243.7 27.2h.1M243.7 35h.1M243.7 27.9v.1M243.7 35l.1 .1M243.7 28h.1M243.7 34.2v.1"/>
<path d="M243.7 34.2h.1M243.8 34.2h.1M243.8 28v.1M243.8 27.2h.1M243.8 34.2v.1M243.8 28.1h.1M243.8 34.3h.1M243.8 34.2l-.1 .1M243.8 35.1l.1 .1M243.9 35.2h.1M243.9 34.3h.1M243.9 28.1v.1"/>
<path d="M243.9 27.2h.1M243.9 27.2l.1 .1M243.9 28.2h.1M244 35.2h.1M244 34.3h.1M244 28.2h.1M244 27.3h.1M244 34.3v.1M244 35.2v.1M244 35.3h.1M244 34.4h.1M244.1 35.3h.1"/>
<path d="M244.1 34.4h.1M244.1 27.3v.1M244.1 28.2h.1M244.1 34.4v.1M244.1 34.5h.1M244.1 27.4l.1 .1M244.2 35.3h-.1M244.2 28.2h-.1M244.2 34.5h.1M244.2 27.5v.1M244.2 34.5v.1M244.2 35.3h.1"/>
<path d="M244.2 28.2h.1M244.2 34.6h.1M244.2 35.2v.1M244.2 27.6h.1M244.2 35.2h.1M244.2 34.6v.1M244.2 34.7h.1M244.3 27.6v.1M244.3 28.2h-.1M244.3 35.2h.1M244.3 34.7h.1M244.3 28.1v.1"/>
<path d="M244.3 34.7v.1M244.3 27.7h.1M244.3 27.7v.1M244.3 34.8h.1M244.3 28.1h.1M244.3 35.1v.1M244.3 34.8v.1M244.3 27.8h.1M244.3 35.1h.1M244.3 34.9h.1M244.3 28v.1M244.3 27.8v.1"/>
<path d="M244.3 28h.1M244.3 27.9h.1M244.3 35v.1M244.3 34.9v.1M244.3 35h.1M244.3 27.9v.1M244.4 35.2h-.2M244.4 28.1l-.2 .1M245.2 33h.1M251.9 34.8l2.4 1.4v2.1M251.9 34.8v2.1M251.9 36.9l2.4 1.4"/>
<path d="M251.9 34.7v.1M252.7 32.8h.1M252.7 39.8h.1M252.7 32.7v.1M252.7 39.8v.1M252.7 32.7h.1M252.7 39.9h.1M252.7 32.8v.1M252.7 39.7v.1M252.7 39.7h.1M252.7 32.9h.1M252.7 39.9v.1"/>
<path d="M252.7 32.6v.1M252.7 40h.1M252.7 32.9v.1M252.7 32.6h.1M252.7 33h.1M252.7 39.6v.1M252.7 39.6h.1M252.7 33l.1 .1M252.8 39.6h-.1M252.8 32.5l-.1 .1M252.8 39.6h.1M252.8 33.1h.1"/>
<path d="M252.8 32.5h.1M252.8 33.1v.1M252.8 36.3l1.6 1M252.8 36.3l-.9 .6M252.8 35.2v1.1M252.8 33.2h.1M252.8 39.5v.1M252.8 33.2l.1 .1M252.8 39.5h.1M252.9 39.5h-.1M252.9 32.5h-.1M252.9 39.5h.1"/>
<path d="M252.9 33.3h.1M252.9 32.5h.1M252.9 32.4l-.1 .1M252.9 33.3l.1 .1M253 39.5h.1M253 32.5h.1M253 39.5v.1M253 39.4l-.2 .2M253 33.4h.1M253 39.6h.1M253.1 39.6h.1M253.1 33.4v.1"/>
<path d="M253.1 32.5v.1M253.1 32.6h.1M253.1 33.5h.1M253.1 32.6l.3 .4M253.2 39.6v.1M253.2 39.7h.1M253.2 33.5h.1M253.3 39.7h.1M253.3 33.5h.1M253.3 39.7v.1M253.3 39.8h.1M253.3 39.8l.1 .1"/>
<path d="M253.4 33.5h-.1M253.4 39.9h.1M253.4 33.5h.1M253.4 39.9v.1M253.4 33.4v.1M253.4 40h.1M253.4 33.4h.1M253.4 33h.1M253.4 33l.1 .1M253.5 33.4h-.1M253.5 33.3v.1M253.5 33.3h.1"/>
<path d="M253.5 33.1h.1M253.5 33.1v.1M253.5 33.2h.1M253.5 33.2v.1M253.5 33.4l-.1 .1M254.4 38.2l-.1 .1M258.6 28.8l6.1 3.5M258.6 28.8v.1M258.6 28.8l9.5 9.5a7.3 7.3 0 0 1 1.7 4.5v17.2a1.52 1.52 0 0 1-.6 1.6l-1.2 .4M259.1 38.5a2.1 2.1 0 0 0-.6 2.2l.2 1a5.2 5.2 0 0 0 2.2 3.5h.5M259.1 38.5a1.96 1.96 0 0 1 1.8 1.3l.6 1.1a5 5 0 0 1 .2 4l-.3 .3M259.4 38.4l-.3 .1"/>
<path d="M259.8 38.5a6.7 6.7 0 0 0 1.5 5.7l.6 .5M261.7 32l3 1.7M263.9 28.8v.2M263.9 28.8h.1M263.9 28.7v.1M263.9 28.7h.1M263.9 28.8v.1M263.9 28.9h.1M264 28.7h-.1M264 28.9h.1M264 28.7h.1M264 28.6v.1"/>
<path d="M264 28.6h.1M264 28.9v.1M264 29h.1M264.1 29h.1M264.1 28.5l-.1 .1M264.1 29v.1M264.1 28.5h.1M264.1 29.1h.1M264.2 29.1l.2 .1M264.2 28.5h-.1M264.2 28.5h.1M264.4 29.2h.1"/>
<path d="M264.4 29.2h.4M264.6 28.4l-.4 .1M264.6 28.4h.1M264.6 28.4h.4M264.7 32.3v1.4M264.9 29.2h-.1M265 28.4h.1M265 28.4l.3 .2M265.1 29.1l-.2 .1M265.1 29.1h.1M265.3 29l-.2 .1M265.3 29h.1"/>
<path d="M265.3 28.9v.1M265.3 28.6h.1M265.4 28.9h-.1M265.4 28.6v.1M265.4 28.9h.1M265.4 28.7h.1M265.4 28.8v.1M265.4 28.7v.1M265.4 28.8h.1M265.4 28.8v.2M269.3 28.8v1.4a1.72 1.72 0 0 1-1 1.4l-3.6 2.1M269.3 28.8a1.72 1.72 0 0 1-1 1.4l-3.6 2.1"/>
<path d="M252.7 40l.1 .2M252.8 40.2h.1M252.8 40.2l.1 .2M252.9 40.4h.1M253 40.4h.1M253 40.4v.1M253 40.5h.1M253.1 40.5h.1M253.2 40.5h.1M253.2 40.5v.1M253.2 40.6h.1M253.3 40.6h.1"/>
<path d="M253.3 40.5v.1M253.3 40.5h.1M253.4 40.5h-.1M253.4 40.5h.1M253.4 40v.1M253.4 40.4v.1M253.4 40.1h.1M253.5 40.4h-.1M253.5 40.1h.1M253.5 40.4h.1M253.5 40.1v.1M253.5 40.2h.1"/>
<path d="M253.5 40.3v.1M253.5 40.3h.1M253.5 40.2v.1M253.5 40.5h-.1M261.7 45.1l-.3 .1M264.7 44.1a2.1 2.1 0 0 0-.6 2.2l.3 1.2a4.8 4.8 0 0 0 2.2 3.3h.4M264.7 44.1a1.96 1.96 0 0 1 1.8 1.3l.6 1.1a5 5 0 0 1 .2 4l-.3 .3M265 44l-.3 .1M265.4 47.2l2.2 1.2M265.4 44.1a6.7 6.7 0 0 0 1.5 5.7l.6 .5M267.3 50.7l-.3 .1M199 65h92"/>
<path d="M199 177h92M199 195h92M259 195v9"/>
</g>
<g fill="none" stroke="#1b9e77" stroke-width=".25">
<circle cx="63.8" cy="49.7" r="1.13"/>
<circle cx="117.2" cy="49.7" r="1.13"/>
</g>
<path d="M62.1 49.7h3.5M63.8 47.9v3.5M115.4 49.7h3.5M117.2 47.9v3.5" fill="none" stroke="#1b9e77" stroke-width=".16"/>
<g fill="none" stroke="#d1495b" stroke-width=".25">
<circle cx="80.5" cy="95.2" r=".87"/>
<circle cx="100.5" cy="95.2" r=".87"/>
<circle cx="80.5" cy="108.6" r=".87"/>
<circle cx="100.5" cy="108.6" r=".87"/>
</g>
<path d="M79 95.2h3M80.5 93.8v2.9M99 95.2h3M100.5 93.8v2.9M79 108.6h3M80.5 107.1v2.9M99 108.6h3M100.5 107.1v2.9" fill="none" stroke="#d1495b" stroke-width=".16"/>
<text font-size="3.9" fill="#16181d" x="202" y="169.9">sensor_bar</text>
<g font-size="2.5" fill="#16181d">
<text x="202" y="200.4">Scale 1:1.5</text>
<text x="216.3" y="200.4">(A4)</text>
<text x="262" y="200.4">Sheet 11 / 30</text>
</g>
<g font-size="2.3" fill="#1f4fa3">
<text x="87.4" y="17.9">160.5</text>
<text x="11.9" y="57.7" transform="rotate(-90 11.9 57.7)">36.4</text>
<text x="11.9" y="106.4" transform="rotate(-90 11.9 106.4)">65</text>
</g>
<g font-size="2.3" fill="#16181d">
<text x="202" y="181.3">Quantity: 1</text>
<text x="231" y="181.3">Overall: 160.5 x 36.4 x 65 mm</text>
</g>
<g font-size="2" fill="#8a8f98">
<text x="202" y="174.7">Wheeled Humanoid v2</text>
<text x="224.9" y="174.7">|</text>
<text x="227.2" y="174.7">3D print, PLA</text>
</g>
<g font-size="1.9" fill="#16181d">
<text x="202" y="68.7">HOLES</text>
<text x="202" y="185.7">Volume 44.4 cm3</text>
<text x="219.5" y="185.7">|</text>
<text x="221.7" y="185.7">about 38 g printed (each)</text>
</g>
<g font-size="1.8" fill="#8a8f98">
<text x="202" y="10.1">3D VIEW (not to scale)</text>
<text x="37" y="71.1">TOP VIEW (as mounted on the robot, seen from above)</text>
<text x="37" y="130.4">FRONT VIEW (seen from the front of the robot)</text>
<text x="155" y="130.4">SIDE VIEW (seen from the robot's left)</text>
</g>
<g font-size="1.8" fill="#16181d">
<text x="205.4" y="72.9">4 x dia 2.6</text>
<text x="235.4" y="72.9">2 x dia 3.4</text>
<text x="265.4" y="72.9">4 x dia 16.4</text>
</g>
<g font-size="1.7" fill="#8a8f98">
<text x="202" y="189.6">Files: print/sensor_bar.stl</text>
<text x="223.5" y="189.6">step_parts/sensor_bar.step</text>
</g>
<g font-size="1.6" fill="#16181d">
<text x="202" y="77.4">Radii (corners, fillets, slot ends): R8 x6</text>
<text x="202" y="87.6">top</text>
<text x="213" y="87.6">X 40.2</text>
<text x="224" y="87.6">Y 26.4</text>
<text x="235" y="87.6">3.4</text>
<text x="202" y="90.1">top</text>
<text x="202" y="92.5">front</text>
<text x="202" y="95">front</text>
<text x="213" y="90.1">X 120.2</text>
<text x="213" y="92.5">X 65.2</text>
<text x="213" y="95">X 65.2</text>
<text x="224" y="90.1">Y 26.4</text>
<text x="224" y="92.5">Z 27</text>
<text x="224" y="95">Z 47</text>
<text x="235" y="90.1">3.4</text>
<text x="235" y="92.5">2.6</text>
<text x="235" y="95">2.6</text>
<text x="202" y="97.4">front</text>
<text x="202" y="99.9">front</text>
<text x="213" y="97.4">X 95.2</text>
<text x="213" y="99.9">X 95.2</text>
<text x="224" y="97.4">Z 27</text>
<text x="224" y="99.9">Z 47</text>
<text x="235" y="97.4">2.6</text>
<text x="235" y="99.9">2.6</text>
</g>
<g font-size="1.6" fill="#8a8f98">
<text x="202" y="81.8">4 hole(s) sit on angled faces: counted above, not listed below.</text>
<text x="202" y="85.2">view</text>
<text x="213" y="85.2">pos 1</text>
<text x="224" y="85.2">pos 2</text>
<text x="235" y="85.2">dia</text>
</g>
<g font-size="1.5" fill="#1f4fa3">
<text x="37.6" y="41.1" transform="rotate(-90 37.6 41.1)">0</text>
<text x="57.7" y="41.1" transform="rotate(-90 57.7 41.1)">30.2</text>
<text x="124.4" y="41.1" transform="rotate(-90 124.4 41.1)">130.2</text>
<text x="144.6" y="41.1" transform="rotate(-90 144.6 41.1)">160.5</text>
<text x="31.9" y="43.5">36.4</text>
<text x="26.6" y="56.9">16.4</text>
<text x="32.2" y="58.9">13.4</text>
<text x="34.1" y="67.8">0</text>
<text x="170.5" y="75.7" transform="rotate(-90 170.5 75.7)">2.9</text>
<text x="33.2" y="83.8">65</text>
<text x="168.5" y="81.3" transform="rotate(-90 168.5 81.3)">0</text>
<text x="179.5" y="81.3" transform="rotate(-90 179.5 81.3)">16.4</text>
<text x="192.8" y="81.3" transform="rotate(-90 192.8 81.3)">36.4</text>
<text x="33.2" y="100.5">40</text>
<text x="33.2" y="104.5">34</text>
<text x="34.1" y="127.1">0</text>
</g>
<text font-size="1.5" fill="#8a8f98" x="202" y="193.3">Dimensions in mm from the lower-left corner of each view (datum 0). Third angle. Print as in the STL.</text>
</svg>
